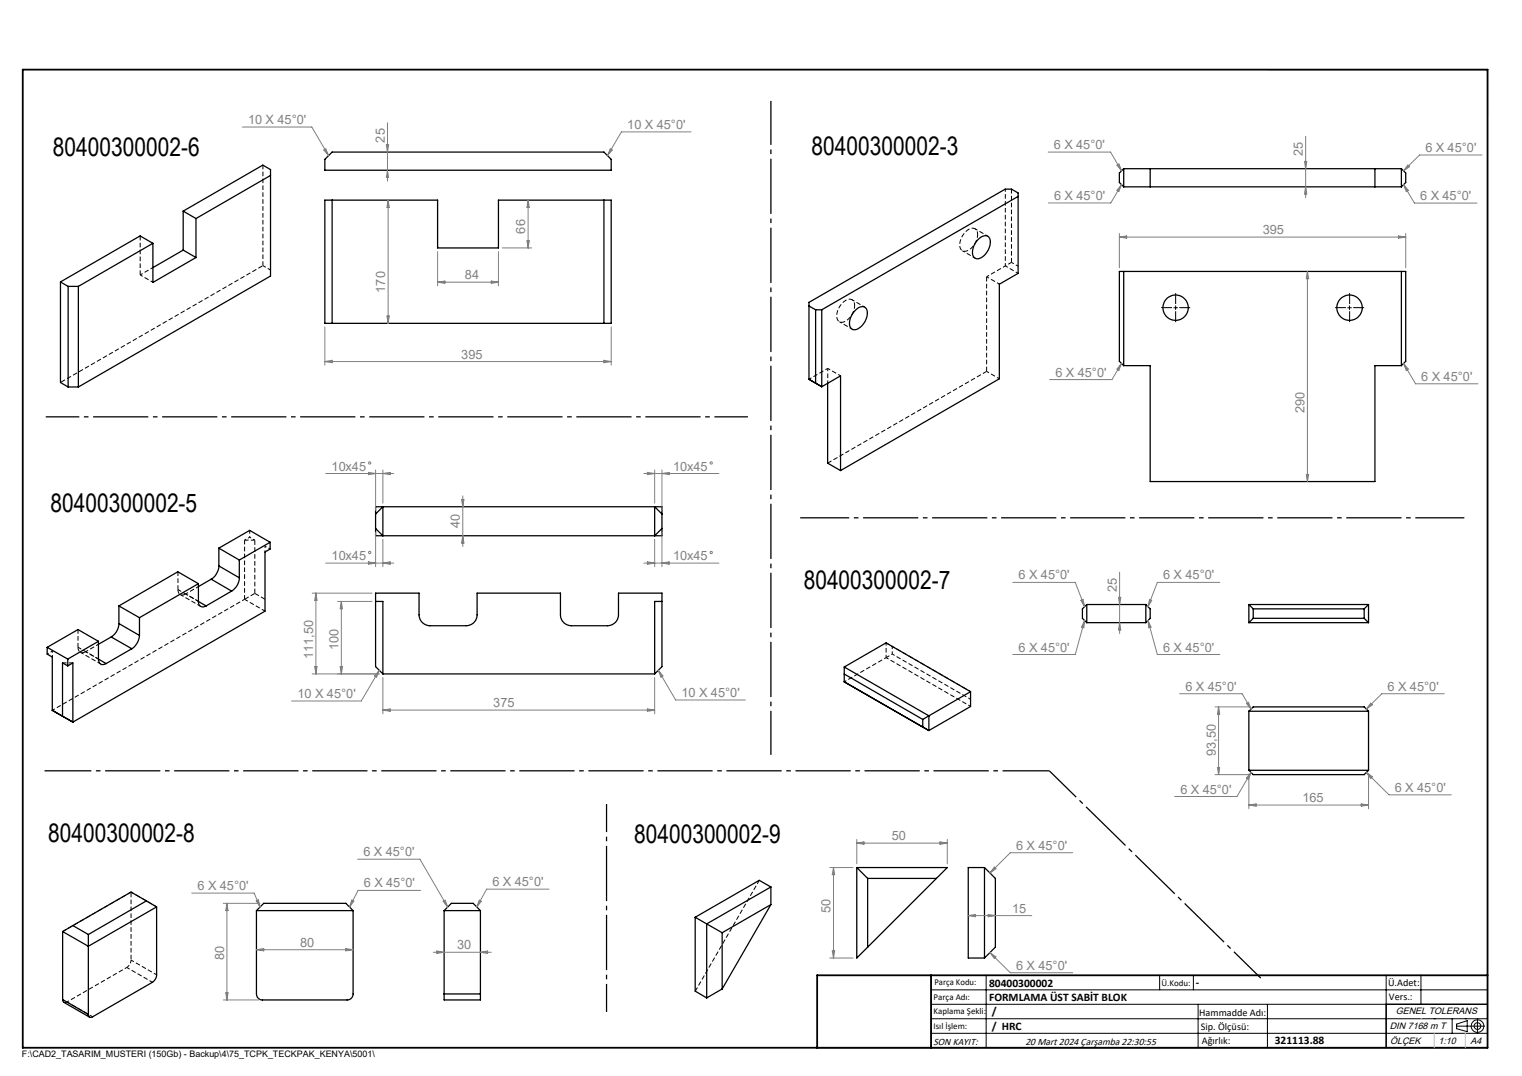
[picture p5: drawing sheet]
<svg xmlns="http://www.w3.org/2000/svg" width="420mm" height="297mm" viewBox="0 0 420 297" stroke-linecap="round" stroke-linejoin="round" font-family="sans-serif">
<g fill="none" stroke="#000" stroke-width=".35">
<path d="M50.6 58.3l21.9-12.7 2.1 1.2v29.4l-53 30.6M50.6 58.3l3.5 2M50.6 58.3v10.7M74.6 48.4l-20.5 11.9M89.6 55.2h31.2v13.2h16.7v-13.2h31.2v34h-79.1zM91.7 42h75l2 2v3h-79.1v-3zM91.7 55.2v34M166.7 55.2v34M281 54.2l-54.2 31.3M310.1 46.6v5M310.1 46.6l-1.2 1.2v2.6l1.2 1.2M310.1 46.6h76.6"/>
<path d="M310.1 51.6h76.6M317.4 46.6v5M379.4 46.6v5M386.7 46.6v5M386.7 46.6l1.2 1.2v2.6l-1.2 1.2M16.7 77.8l2.1 1.3M16.7 77.8v27.8l2.1 1.2M18.8 79.1h2.8M18.8 79.1v27.7M21.6 79.1v27.7M42.2 67.2l-3.5-2.1-22 12.7M42.2 67.2l-20.6 11.9"/>
<path d="M42.2 67.2v10.8l11.9-6.9M50.6 69l3.5 2.1M50.6 69l-8.4 4.9M54.1 60.3v10.8M269.9 66.1a1.94 1.94 0 0 1 3.2-.3 4.7 4.7 0 0 1-3.5 5.6 1.94 1.94 0 0 1-1.1-2.8l.3-.9zM310.1 74.9v26M386.7 74.9v26M223.2 84.5l1.9 1M225.1 85.5v20.3l1.7 .9M225.1 85.5h1.7M226.8 85.5v21.2M236.3 85.4a1.66 1.66 0 0 1 1.5-.8 1.66 1.66 0 0 1 1.5 1.1 4.9 4.9 0 0 1-3.3 5.3 1.65 1.65 0 0 1-1.5-2.4 5.7 5.7 0 0 1 1.8-3.2z"/>
<path d="M18.8 106.8h2.8M223.2 104.7h.1M223.2 104.7v-21.2l54.2-31.3h1.7l1.9 1.1v22.2l-5.2 3v26.1l-43.8 25.3M223.2 104.7l3.6 2M226.8 106.7l5.2-3v26.2M228.4 105.8v22l3.6 2.1M310.1 100.9h7.3v32h62v-32h7.3M310.1 100.9l-1.2-1.2v-24.8h79v24.8l-1.2 1.2M103.6 139.9h79.1v8h-79.1zM58.3 159.9l5.6 3.3M58.3 159.9l-3.5 2M60.4 156.2a4.8 4.8 0 0 1-2.1 3.7"/>
<path d="M60.4 151.3l5.6 3.3M60.4 156.2l5.6 3.3M60.4 151.3v4.9M66 159.5a4.5 4.5 0 0 1-2.1 3.7M66 154.6v4.9M74.5 149.7l-8.5 4.9M74.5 149.7v1.8l-1.4 .9v16.3l-53 30.6M74.5 149.7l-5.6-3.3-8.5 4.9M103.6 141.9l2.1-2v8l-2.1-2M182.7 141.9l-2-2v8l2-2M13 178.7v1.8l1.4 .9v14.7M13 178.7l5.7 3.2"/>
<path d="M27.2 177l-8.5 4.9M27.2 177v4.9M27.2 177l-5.7-3.2-8.5 4.9M30.7 175.8l5.7 3.3M30.7 175.8l-3.5 2M32.8 172.1a4.6 4.6 0 0 1-2.1 3.7M32.8 167.2l5.7 3.3M32.8 172.1l5.7 3.3M32.8 167.2v4.9M36.4 179.1l-7.1 4.1M38.5 175.4a4.8 4.8 0 0 1-2.1 3.7M38.5 170.5v4.9"/>
<path d="M54.8 166a1.29 1.29 0 0 0 .6 1.4 1.29 1.29 0 0 0 1.5-.2M54.8 161.1l-16.3 9.4M54.8 161.1v4.9M54.8 161.1l-5.7-3.3-16.3 9.4M54.8 166l2.1 1.2M63.9 163.2l-7 4M103.6 166h2.1v20M182.7 166h-2v20M299.9 166.9v5M299.9 166.9h16.3M299.9 171.9h16.3M299.9 166.9l-1.2 1.2v2.6l1.2 1.2"/>
<path d="M316.2 166.9l1.2 1.2v2.6l-1.2 1.2M316.2 166.9v5M344.6 166.9h33M344.6 171.9h33M344.6 166.9l1.2 1.2M344.6 166.9v5M345.8 168.1h30.6M345.8 170.7l-1.2 1.2M345.8 170.7h30.6M345.8 168.1v2.6M376.4 170.7l1.2 1.2M376.4 168.1v2.6"/>
<path d="M377.6 166.9l-1.2 1.2M377.6 166.9v5M14.4 196.1h.1M14.4 196.1l2.9 1.6M14.4 196.1l5.7 3.2M17.3 197.7l2.8 1.6M18.7 183.8l1.4-.8v16.3M18.7 181.9v1.9M18.7 183.8l-1.4-.8v14.7M27.2 181.9a1.3 1.3 0 0 0 .6 1.4 1.3 1.3 0 0 0 1.5-.1M27.2 181.9l2.1 1.3M105.7 186l-2.1-2v-20.3h12v6a3.1 3.1 0 0 0 3 3h10.1a3 3 0 0 0 3-3v-6h23v6a3.1 3.1 0 0 0 3 3h9.9a3.1 3.1 0 0 0 3.1-3v-6h12v20.3l-2 2"/>
<path d="M105.7 186h75M233 188.2h.1M233 184.1l23.3 13.5M233 186.1l21.6 12.5M233 184.1v4.1M233 184.1l11.5-6.7 23.3 13.5M233 188.2l23.3 13.4M254.6 198.6v2.1l1.7 .9M256.3 197.6v4M256.3 197.6l-1.7 1M267.8 190.9l-11.5 6.7M267.8 190.9v4.1l-11.5 6.6"/>
<path d="M344.6 196.3v16.3M344.6 196.3h33M344.6 196.3l1.2-1.2h30.6l1.2 1.2M377.6 196.3v16.3M344.6 212.6h33M344.6 212.6l1.2 1.2h30.6l1.2-1.2M236.4 239.5h25l-25 24.9zM236.4 239.5l3 3M271.7 239.5v24.9M271.7 239.5h-4.5v24.9h4.5M271.7 239.5l3 3v18.9l-3 3M17.3 257.1v18.8"/>
<path d="M20.1 255.5l4.3 2.4M20.1 255.5l-2.8 1.6M24.4 257.9v22.1M40.4 248.7l-16 9.2M40.4 248.7l2.8 1.6M40.4 248.7l-4.2-2.5-16.1 9.3M43.2 250.3v19l-.2 .8-.9 1-16.7 9.6a.69 .69 0 0 1-.8 0 .69 .69 0 0 1-.2-.7M43.2 250.3l-18.8 10.9-7.1-4.1M70.8 251.4v23a1.69 1.69 0 0 0 1.6 1.6h23.4a1.69 1.69 0 0 0 1.6-1.6v-23M70.8 251.4h26.6M70.8 251.4l2-2.1h22.6l2 2.1M122.6 251.4h10"/>
<path d="M122.6 251.4l2-2.1h6l2 2.1M122.6 251.4v23M132.6 251.4v23M191.8 253.2v20.4l3.2 1.8M191.8 253.2l3.2 1.8M195 255v20.4M195 255l4.3 2.5M199.3 257.5v15.5M212.7 244.8l-17.7 10.2M212.7 249.7l-13.4 7.8M212.7 244.8v4.9M212.7 244.8l-3.2-1.8-17.7 10.2"/>
<path d="M212.7 249.7l-13.4 23.3M239.4 242.5h19M239.4 242.5v18.9M17.3 275.9l.3 .8 7.1 4M17.3 275.9l7.1 4.1M122.6 274.4v1.6h10v-1.6M122.6 274.4h10M199.3 273l-4.3 2.4M410.5 277.2h-28v12M225.5 289.2h185"/>
<circle cx="324.4" cy="84.9" r="3.5"/>
<circle cx="372.4" cy="84.9" r="3.5"/>
</g>
<path d="M38.7 65.1v10.8M279.1 72.4v-20.2M272.3 102.5v-26.1M70.3 149.1v14.7M23.6 179.9a1.29 1.29 0 0 1-1.5 .1 1.29 1.29 0 0 1-.6-1.4M51.2 164a1.29 1.29 0 0 1-1.5 .1 1.29 1.29 0 0 1-.6-1.4M70.3 163.8l-2.8 1.6M70.3 163.8l2.8 1.6" fill="none" stroke="#000" stroke-width=".28" stroke-dasharray="1.3 .6" stroke-linecap="butt"/>
<path d="M72.6 73.3l-55.9 32.3M36.2 246.2v18.8" fill="none" stroke="#000" stroke-width=".28" stroke-dasharray="1.3 .6" stroke-dashoffset="-.2" stroke-linecap="butt"/>
<g fill="none" stroke="#000" stroke-width=".28" stroke-dasharray="1.3 .6" stroke-dashoffset=".5" stroke-linecap="butt">
<path d="M277.4 52.2v21.2M38.7 75.9l3.5 2M38.7 75.9l3.5-2.1M265.6 69.2l3.5 2M272.3 76.4l5.1-3M272.6 65.2l-3.5-2.1M275.8 78.4l-3.5-2M277.4 73.4l3.6 2M281 73.5l-1.9-1.1M231.6 88.8l3.6 2M238.7 84.8l-3.6-2.1M223.3 104.7l5.1-3"/>
<path d="M228.4 101.7v4.1M232 103.7l-3.6-2M275.8 104.6l-3.5-2.1M23.6 179.9l3.6-2.1M51.2 164l3.6-2.1M54.8 166l-3.6-2M246.2 178.4v2.1M14.5 196l53-30.6M27.2 181.9l-3.6-2M244.5 181.5v-4.1M246.2 180.5l21.7 12.5M267.9 190.9l-21.7-12.5"/>
<path d="M267.9 195l-23.4-13.5"/>
</g>
<path d="M72.6 73.3l2.1 1.2M269.8 64.7a1.56 1.56 0 0 0-.9-1.6 1.56 1.56 0 0 0-1.8 .4 4.7 4.7 0 0 0-2 5.3 1.86 1.86 0 0 0 3-.3 5.6 5.6 0 0 0 1.7-3.8M235.8 84.3a1.56 1.56 0 0 0-.8-1.6 1.56 1.56 0 0 0-1.9 .4 4.7 4.7 0 0 0-1.9 5.3 1.86 1.86 0 0 0 2.9-.4 5.6 5.6 0 0 0 1.7-3.7M36.2 246.2l7 4.1M18.5 276.6l7.1 4M18.5 276.6h-.8M35 267l7.1 4.1M36.2 265l7 4.1M36.2 265l-.4 1.2-.8 .8" fill="none" stroke="#000" stroke-width=".28" stroke-dasharray="1.3 .6" stroke-dashoffset=".4" stroke-linecap="butt"/>
<path d="M72.6 45.6v27.7M228.4 127.8l43.9-25.3M21.5 178.6v-4.9M49.1 162.7v-4.9M67.5 165.4v-16.3M209.5 243l-17.6 30.6" fill="none" stroke="#000" stroke-width=".28" stroke-dasharray="1.3 .6" stroke-dashoffset=".1" stroke-linecap="butt"/>
<path d="M70.3 149.1h-2.8M21.5 178.6l5.7 3.3M49.1 162.7l5.7 3.3M49.7 164.1l5.7 3.3M73.1 168.7l-5.6-3.3M17.3 183h2.8M22.1 180l5.7 3.3M17.3 257.1l18.9-10.9" fill="none" stroke="#000" stroke-width=".28" stroke-dasharray="1.3 .6" stroke-dashoffset=".2" stroke-linecap="butt"/>
<path d="M67.5 149.1l1.4-.8M68.9 148.3l1.4 .8M73.1 152.4v-1.7M73.1 150.7l1.5 .8M14.5 179.7v1.6M13 180.5l1.5-.8" fill="none" stroke="#000" stroke-width=".28" stroke-dasharray="1.3 .6" stroke-dashoffset=".8" stroke-linecap="butt"/>
<path d="M68.9 148.3v-1.9" fill="none" stroke="#000" stroke-width=".28" stroke-dasharray="1.3 .6" stroke-dashoffset=".9" stroke-linecap="butt"/>
<path d="M277.4 73.4l1.7-1M246.2 178.4l-1.7-1M246.2 180.5l-1.7 1" fill="none" stroke="#000" stroke-width=".28" stroke-dasharray="1.3 .6" stroke-dashoffset="1" stroke-linecap="butt"/>
<path d="M233 188.2l11.5-6.7M35 267l-16.5 9.6" fill="none" stroke="#000" stroke-width=".28" stroke-dasharray="1.3 .6" stroke-dashoffset=".6" stroke-linecap="butt"/>
<g fill="none" stroke="#808080" stroke-width=".28">
<path d="M66.9 35.1h19.1l4.7 7.9M106.6 40h.6l-.3 2zM106.9 33.9v16.1M190.7 36.4h-19.2l-3.9 6.6M360.3 37.6v17M89.4 41.4l.5-.3 .8 1.9zM106.9 47l.3 2h-.6zM107.1 55.2l.3 2.1h-.6zM107.1 55.2v34M145.7 55.2v13.2M145.7 55.2l.3 2.1h-.6zM168.4 41.1l.5 .3-1.3 1.6z"/>
<path d="M289.2 42h17.3l3 5.2M308.2 45.6l.6-.3 .7 1.9zM309.5 51l-.7 1.8-.6-.3zM309.5 51l-3 5h-17.2M360 44.6h.6l-.3 2zM360.3 51.6l.3 1.9h-.6zM387.3 51l1.3 1.5-.5 .3zM387.3 51l3 5.1h17.3M388.5 45.5l.5 .5-1.7 1.2zM409 42.8h-17.3l-4.4 4.4M120.8 69.5v9.4M120.8 77.9h16.7"/>
<path d="M120.8 77.9l2-.3v.6zM135.6 77.6l1.9 .3-1.9 .3zM137.5 69.5v9.4M138.6 68.4h8.1M145.4 66.5h.6l-.3 1.9zM308.9 64.4v9.5M308.9 65.4h79M308.9 65.4l2-.3v.7zM360.8 74.9v58M360.8 74.9l.3 2h-.6zM385.9 65.1l2 .3-2 .4zM387.9 64.4v9.5"/>
<path d="M89.6 90.2v10.6M89.6 99.8h79.1M89.6 99.8l2.1-.4v.7zM106.8 87.2h.6l-.3 2zM166.7 99.4l2 .4-2 .3zM168.7 90.2v10.6M309.5 100.3l-.7 1.9-.6-.3zM309.5 100.3l-2.7 4.5h-17.2M387.3 100.3l1.3 1.6-.5 .3zM387.3 100.3l3.3 5.6h17.2M89.9 130.7h18.8M101.7 130.4l1.9 .3-1.9 .3z"/>
<path d="M103.6 129.7v11.2M105.7 129.7v9.2M105.7 130.7l2-.3v.6zM127.4 137.9h.6l-.3 2zM127.7 136.9v14M177.7 130.7h20.7M178.6 130.4l2.1 .3-2.1 .3zM180.7 129.7v9.2M182.7 129.7v11.2M182.7 130.7l1.9-.3v.6zM360.5 130.9h.6l-.3 2zM89.9 155.4h18.8"/>
<path d="M101.7 155.1l1.9 .3-1.9 .3zM103.6 146.9v9.5M105.7 148.9v7.5M105.7 155.4l2-.3v.6zM127.7 147.9l.3 2h-.6zM177.7 155.4h20.7M178.6 155.1l2.1 .3-2.1 .3zM180.7 148.9v7.5M182.7 146.9v9.5M182.7 155.4l1.9-.3v.6zM309 157.9v17M86.1 163.7h16.6"/>
<path d="M87.2 163.7v22.3M87.2 163.7l.3 2h-.6zM93.2 166h9.5M94.2 166v20M94.2 166l.3 2h-.6zM279.5 160.8h17.2l2.6 6.7M298.3 165.7l.6-.2 .4 2zM299.3 171.3l-2.6 9.4h-17.2M299.3 171.3l-.2 2-.7-.2zM308.6 164.9h.7l-.3 2zM309 171.9l.3 2h-.7zM316.8 171.3l.8 1.8-.6 .2z"/>
<path d="M316.8 171.3l2.6 9.4h17.2M317.2 165.5l.6 .2-1 1.8zM336.6 160.8h-17.2l-2.6 6.7M86.1 186h18.6M86.9 184h.6l-.3 2zM93.9 184h.6l-.3 2zM104.7 185l-.8 1.9-.5-.3zM104.7 185l-5 8.5h-19.2M105.7 187v10M105.7 196l2-.3v.7zM105.7 196h75M178.6 195.7l2.1 .3-2.1 .4z"/>
<path d="M180.7 187v10M181.6 185l1.4 1.6-.6 .3zM181.6 185l4.8 8.2h19.3M325.5 191.5h17.3l2.4 4.2M335.3 195.1h9.5M336.3 195.1v18.7M336.3 195.1l.3 2h-.6zM344 194.2l.5-.4 .7 1.9zM378.2 194.1l.5 .5-1.7 1.1zM398.5 191.5h-17.2l-4.3 4.2M335.3 213.8h9.5M336 211.8h.6l-.3 2z"/>
<path d="M344.6 213.6v9.6M345.2 213.2l-.7 1.9-.5-.3zM345.2 213.2l-3.9 6.6h-17.2M377 213.2l1.7 1.2-.5 .5zM377 213.2l6.3 6.2h17.2M377.6 213.6v9.6M98.7 237.2h17.2l7.6 13.2M229 239.5h6.4M230 239.5v24.9M230 239.5l.3 1.9h-.6zM236.4 231.7v6.7M236.4 232.7h25"/>
<path d="M236.4 232.7l2-.3v.6zM259.4 232.4l2 .3-2 .3zM261.4 231.7v6.7M274.4 239.3l.4 .5-1.6 1.1zM296 235.4h-17.2l-5.6 5.5M344.6 222.2h33M344.6 222.2l2-.3v.6zM375.6 221.9l2 .3-2 .3zM52.9 246.5h17.2l1.7 3.9M61.6 249.3h10.2M62.6 249.3v26.7M62.6 249.3l.3 2.1h-.6z"/>
<path d="M70.7 248.6l.6-.2 .5 2zM97.1 248.4l.5 .3-1.2 1.7zM116.1 245.8h-17.3l-2.4 4.6M122.3 248.8l.5-.3 .7 1.9zM132.3 248.5l.5 .3-1.2 1.6zM151.5 245.4h-17.2l-2.7 5M267.2 252.7h17.5M267.2 252.7l2-.3v.6zM272.7 252.4l2 .3-2 .3zM61.6 276h9.8M62.3 274h.6l-.3 2zM70.8 262.1h26.6"/>
<path d="M70.8 262.1l2-.3v.7zM95.4 261.8l2 .3-2 .4zM119.6 262.9h16M120.5 262.5l2.1 .4-2.1 .3zM132.6 262.9l1.9-.4v.7zM229 264.4h6.4M229.7 262.5h.6l-.3 1.9zM273.2 263l1.6 1.1-.4 .5zM273.2 263l5.6 5.5h17.2"/>
<circle cx="102" cy="127.8" r=".32"/>
<circle cx="196.3" cy="127.8" r=".31"/>
<circle cx="102" cy="152.5" r=".33"/>
<circle cx="196.3" cy="152.5" r=".32"/>
</g>
<g fill="none" stroke="#000" stroke-width=".28">
<path d="M350.2 19.2h60.3v12.6M323.9 84.9h1M324.4 84.4v1M371.9 84.9h1M372.4 84.4v1M256.9 273.2h153.6M256.9 277.2h153.6M272.1 269.2v20M320 269.2v4M329.3 269.2v4M330.6 277.2v12M349.7 277.2v12"/>
<path d="M382.5 269.2v20M392.1 269.2v8M256.9 281.2h153.6M256.9 285.2h153.6M395.8 281.2h.1M400.7 281.2v4M402 283.2h7.7M402 282.7l2.9-1v3.1l-2.9-.9zM404.4 281.2h.1M407.7 281.3v3.8"/>
<circle cx="407.7" cy="283.2" r=".93"/>
<circle cx="407.7" cy="283.2" r="1.74"/>
</g>
<path d="M323.4 84.9h-3M324.4 83.9v-3M324.4 85.9v3M325.4 84.9h3M371.4 84.9h-3M372.4 83.9v-3M372.4 85.9v3M373.4 84.9h3" fill="none" stroke="#000" stroke-width=".28" stroke-dasharray="15.2 1.3 1.3 1.3" stroke-linecap="butt"/>
<path d="M212.7 27.8v180.6" fill="none" stroke="#000" stroke-width=".35" stroke-dasharray="15.2 1.3 1.3 1.3" stroke-dashoffset="3.1" stroke-linecap="butt"/>
<path d="M404.1 142.9h-183.3" fill="none" stroke="#000" stroke-width=".35" stroke-dasharray="15.2 1.3 1.3 1.3" stroke-dashoffset="1.7" stroke-linecap="butt"/>
<path d="M12.3 212.8h277.3" fill="none" stroke="#000" stroke-width=".35" stroke-dasharray="15.2 1.3 1.3 1.3" stroke-dashoffset="2.3" stroke-linecap="butt"/>
<path d="M167.4 279.3v-57.4" fill="none" stroke="#000" stroke-width=".35" stroke-dasharray="15.2 1.3 1.3 1.3" stroke-dashoffset="7.5" stroke-linecap="butt"/>
<path d="M289.6 212.8l58.3 57.2" fill="none" stroke="#000" stroke-width=".35" stroke-dasharray="15.2 1.3 1.3 1.3" stroke-dashoffset="4.9" stroke-linecap="butt"/>
<path d="M12.6 115.1h193.8" fill="none" stroke="#000" stroke-width=".35" stroke-dasharray="15.2 1.3 1.3 1.3" stroke-dashoffset="6" stroke-linecap="butt"/>
<path d="M6.3 19.2h404.2v270h-404.2zM256.9 269.2v20M410.5 269.2h-185v20" fill="none" stroke="#000" stroke-width=".5"/>
<path d="M392.1 281.2h.1M395.8 285.2v4M404.4 285.2v4" fill="none" stroke="#c0c0c0" stroke-width=".28"/>
<g font-size="7.1">
<text x="14.6" y="43.2">80400300002-6</text>
<text x="224" y="42.8">80400300002-3</text>
<text x="13.9" y="141.2">80400300002-5</text>
<text x="221.8" y="162.4">80400300002-7</text>
<text x="13.3" y="232.3">80400300002-8</text>
<text x="175" y="232.7">80400300002-9</text>
</g>
<g font-size="3.5" fill="#808080">
<text x="68.5" y="34.3">10 X 45°0'</text>
<text x="173.1" y="35.6">10 X 45°0'</text>
<text x="106.2" y="39.3" transform="rotate(-90 106.2 39.3)">25</text>
<text x="290.8" y="41.2">6 X 45°0'</text>
<text x="393.3" y="42">6 X 45°0'</text>
<text x="359.5" y="43.1" transform="rotate(-90 359.5 43.1)">25</text>
<text x="290.9" y="55.2">6 X 45°0'</text>
<text x="391.9" y="55.2">6 X 45°0'</text>
<text x="145" y="64.5" transform="rotate(-90 145 64.5)">66</text>
<text x="348.4" y="64.6">395</text>
<text x="128.3" y="77.1">84</text>
<text x="106.3" y="80.8" transform="rotate(-90 106.3 80.8)">170</text>
<text x="127.3" y="99">395</text>
<text x="291.2" y="104">6 X 45°0'</text>
<text x="392.2" y="105.1">6 X 45°0'</text>
<text x="360" y="114.1" transform="rotate(-90 360 114.1)">290</text>
<text x="91.5" y="129.9">10x45</text>
<text x="185.7" y="129.9">10x45</text>
<text x="126.9" y="145.8" transform="rotate(-90 126.9 145.8)">40</text>
<text x="91.5" y="154.6">10x45</text>
<text x="185.7" y="154.6">10x45</text>
<text x="281.1" y="160">6 X 45°0'</text>
<text x="321" y="160">6 X 45°0'</text>
<text x="308.2" y="163.4" transform="rotate(-90 308.2 163.4)">25</text>
<text x="93.4" y="179.5" transform="rotate(-90 93.4 179.5)">100</text>
<text x="281.1" y="179.9">6 X 45°0'</text>
<text x="321" y="179.9">6 X 45°0'</text>
<text x="86.4" y="181.9" transform="rotate(-90 86.4 181.9)">111,50</text>
<text x="327.1" y="190.7">6 X 45°0'</text>
<text x="382.9" y="190.7">6 X 45°0'</text>
<text x="82.1" y="192.7">10 X 45°0'</text>
<text x="136.1" y="195.2">375</text>
<text x="188.1" y="192.4">10 X 45°0'</text>
<text x="335.5" y="208.7" transform="rotate(-90 335.5 208.7)">93,50</text>
<text x="325.7" y="219">6 X 45°0'</text>
<text x="359.4" y="221.4">165</text>
<text x="384.9" y="218.6">6 X 45°0'</text>
<text x="246.1" y="231.9">50</text>
<text x="100.3" y="236.4">6 X 45°0'</text>
<text x="280.4" y="234.6">6 X 45°0'</text>
<text x="54.5" y="245.7">6 X 45°0'</text>
<text x="100.4" y="245">6 X 45°0'</text>
<text x="135.9" y="244.6">6 X 45°0'</text>
<text x="229.2" y="251.9" transform="rotate(-90 229.2 251.9)">50</text>
<text x="279.3" y="251.9">15</text>
<text x="82.8" y="261.3">80</text>
<text x="126.1" y="262">30</text>
<text x="61.9" y="265" transform="rotate(-90 61.9 265)">80</text>
<text x="280.4" y="267.7">6 X 45°0'</text>
</g>
<g font-size="3.2">
<text x="272.9" y="272.3">80400300002</text>
<text x="330" y="272.2">-</text>
<text x="272.9" y="276.3">FORMLAMA ÜST SABİT BLOK</text>
<text x="273.7" y="280.3">/</text>
<text x="273.7" y="284.4">/ HRC</text>
<text x="351.8" y="288.3">321113.88</text>
</g>
<g font-size="2.8">
<text x="383" y="272.2">Ü.Adet:</text>
<text x="330.9" y="280.3">Hammadde Adı:</text>
<text x="383.3" y="276">Vers.:</text>
<text x="331.4" y="284.3">Sip. Ölçüsü:</text>
<text x="257.6" y="288.3">SON KAYIT:</text>
<text x="283" y="288.3">20 Mart 2024 Çarşamba 22:30:55</text>
<text x="331.6" y="288.3">Ağırlık:</text>
</g>
<g font-size="2.6">
<text x="385.2" y="279.9">GENEL TOLERANS</text>
<text x="383.5" y="284">DIN 7168 m T</text>
<text x="383.6" y="288.1">ÖLÇEK</text>
<text x="396.9" y="288.1">1:10</text>
<text x="405.8" y="288.1">A4</text>
</g>
<g font-size="2.5">
<text x="257.9" y="272">Parça Kodu:</text>
<text x="320.5" y="272">Ü.Kodu:</text>
<text x="257.6" y="280">Kaplama Şekli:</text>
<text x="257.6" y="276">Parça Adı:</text>
<text x="257.6" y="284.1">Isıl İşlem:</text>
<text x="6.1" y="291.6">F:\CAD2_TASARIM_MUSTERI (150Gb) - Backup\4\75_TCPK_TECKPAK_KENYA\5001\</text>
</g>
</svg>
